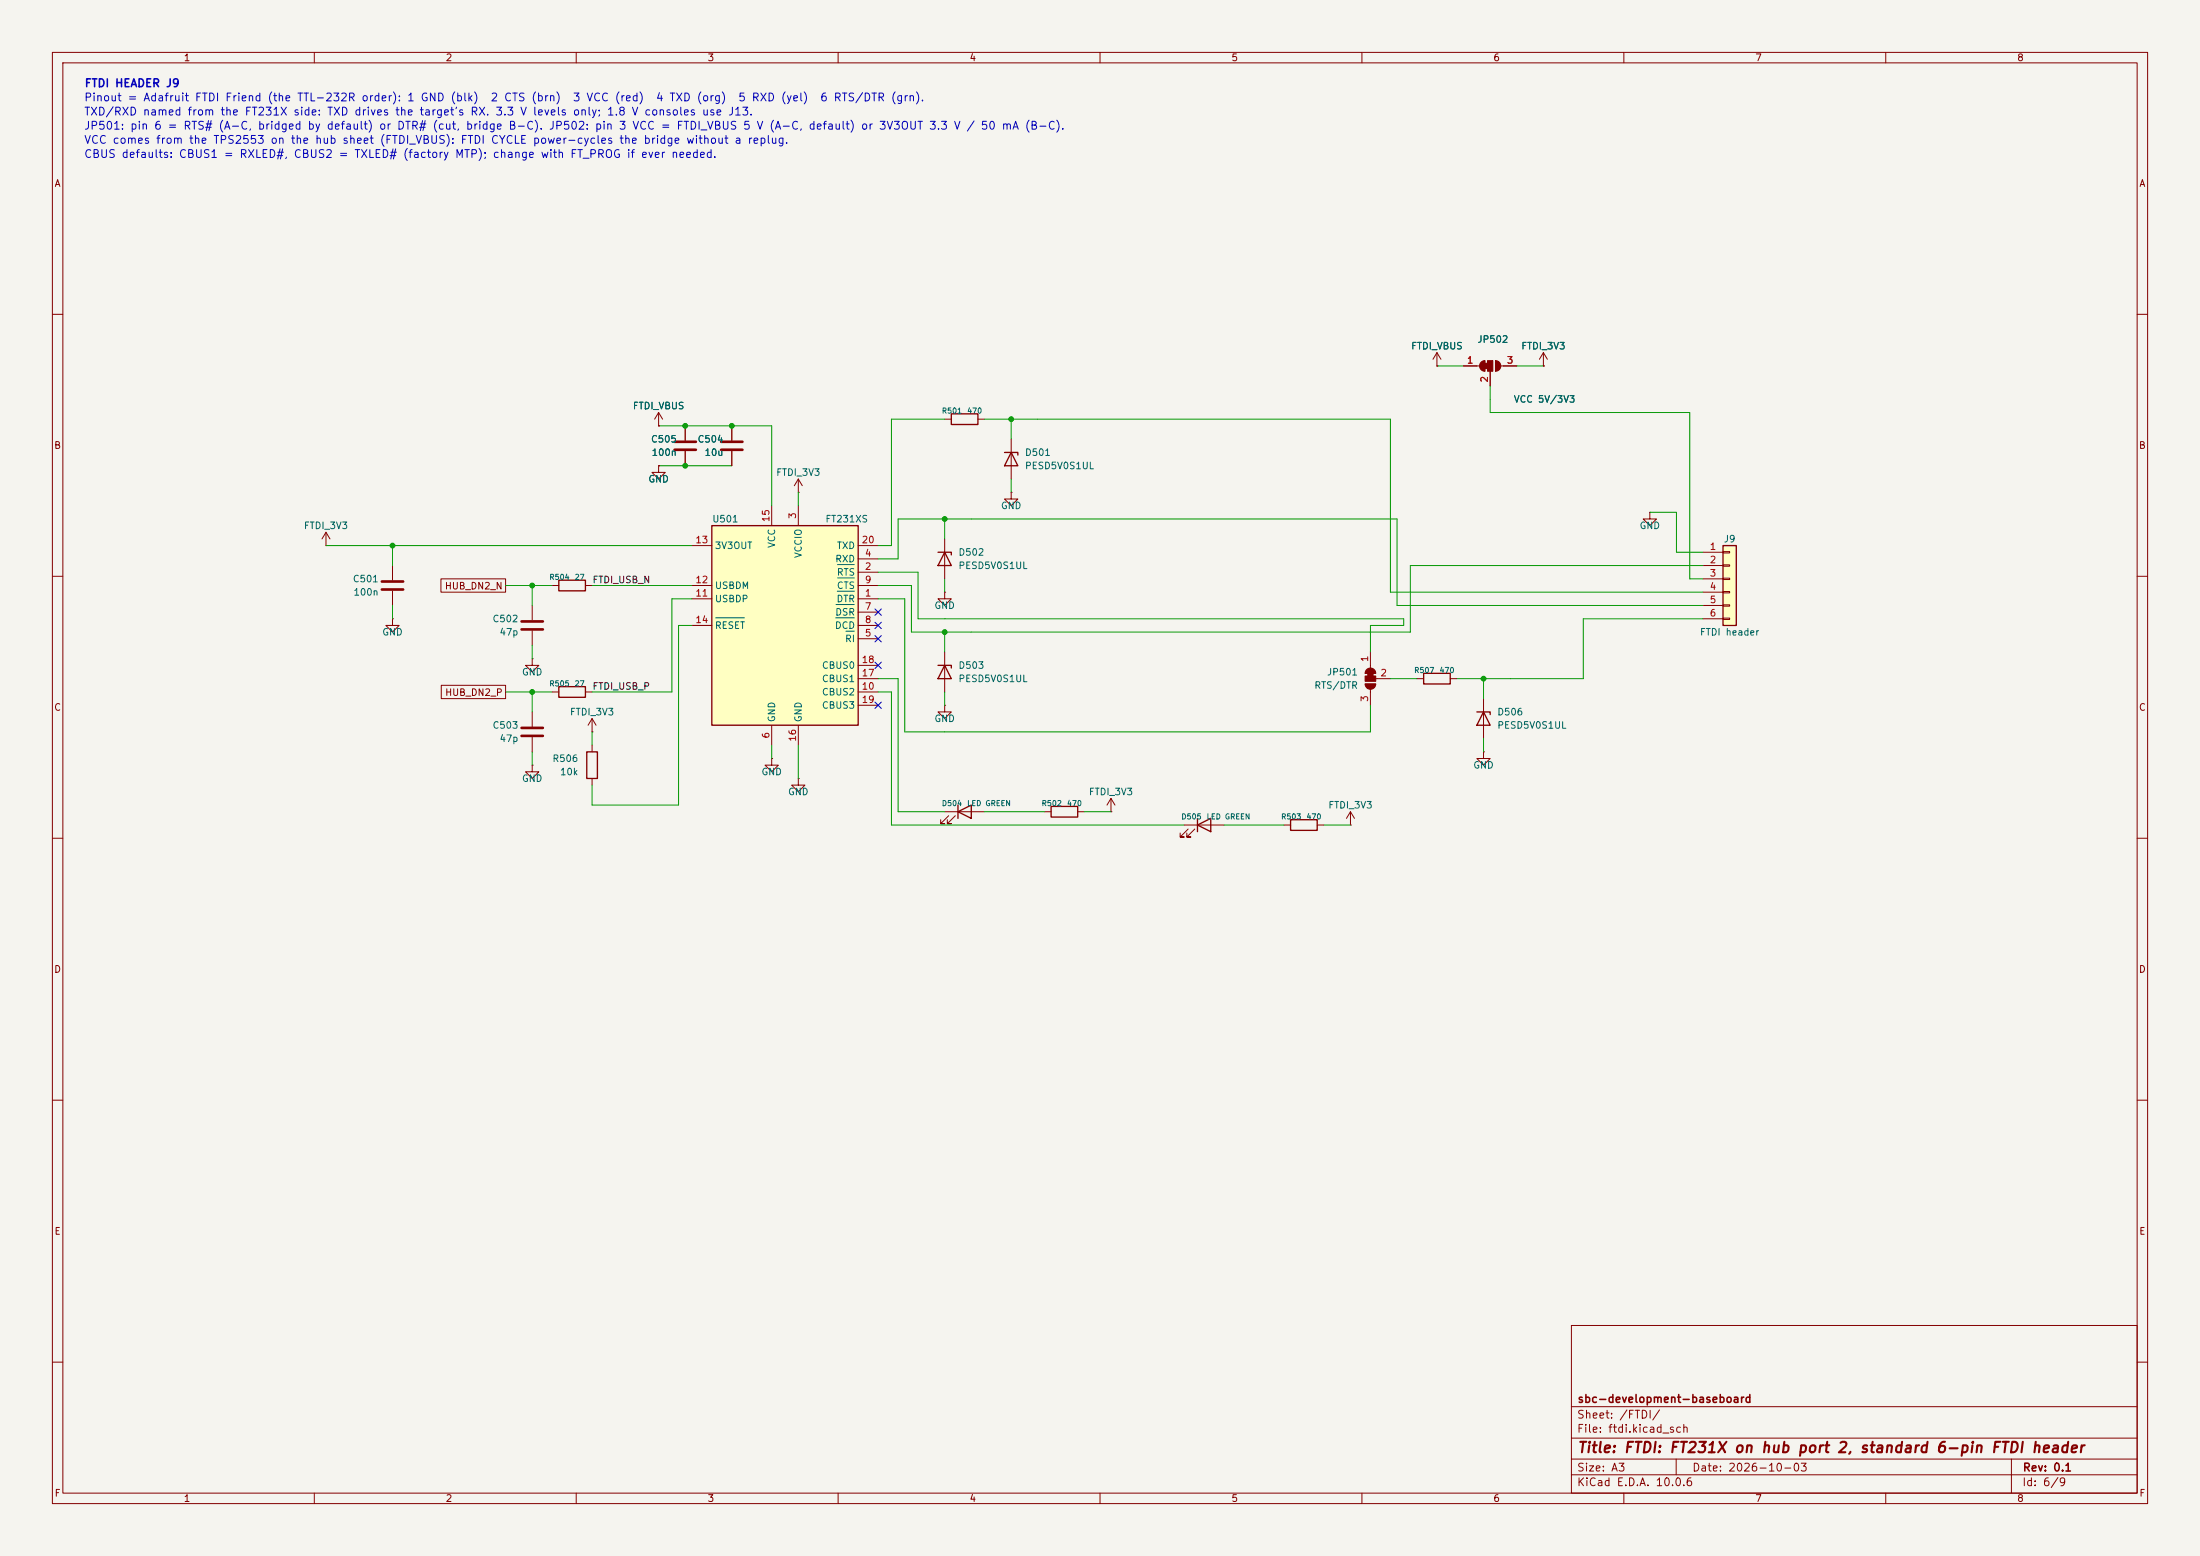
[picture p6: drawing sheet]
<svg xmlns="http://www.w3.org/2000/svg" width="420mm" height="297mm" viewBox="0 0 420 297" stroke-linecap="round" stroke-linejoin="round" font-family="sans-serif">
<path d="M0 0h420v297h-420z" fill="#f5f4ef" stroke="#f5f4ef" stroke-width=".19"/>
<g fill="none" stroke="#840000" stroke-width=".19">
<path d="M10 10h400v277h-400zM12 12h396v273h-396zM60 10v2M110 10v2M160 10v2M210 10v2M260 10v2M310 10v2M360 10v2M10 60h2M274.3 69.9h.1M274.3 67.3l-.7 1.3"/>
<path d="M274.3 67.3l.8 1.3M274.3 67.3v2.6M279.4 69.9h3M283.5 68.8v2.1M284.5 70.9v2.8M285.5 68.8v2.1M286.5 69.9h3.1M294.6 69.9h.1M294.6 67.3l-.7 1.3M294.6 67.3l.8 1.3M294.6 67.3v2.6M408 60h2"/>
<path d="M193 83.8v7.6M10 110h2M180.3 102.9v7.6M408 110h2M260.6 128.5h2M260.6 130.6h2M261.6 124.5v3M261.6 131.6v3M262.6 129.5h2.8M270.5 129.5h1.3M276.9 129.5h1.2M283.2 133.4v7.6"/>
<path d="M10 160h2M180.3 154.9h7.7M181.1 155.7l-1.5 1.5h.7h-.7v-.7M182.4 155.7l-1.6 1.5h.8h-.8v-.7M199.4 154.9h1.3M205.7 154.9h1.3M212.1 154.9h.1M212.1 152.4l-.8 1.3M212.1 152.4l.8 1.3M212.1 152.4v2.5M226.1 157.5h7.6M226.8 158.2l-1.5 1.6h.8h-.8v-.8"/>
<path d="M228.1 158.2l-1.5 1.6h.7h-.7v-.8M245.1 157.5h1.3M251.5 157.5h1.2M283.2 143.5v1.3h1.3l-1.3 1.3-1.3-1.3h1.3M283.2 143.5h.1M408 160h2M10 210h2M408 210h2M300 253h108v32h-108zM10 260h2M300 278.5h108M300 274.5h108"/>
<path d="M300 268.5h108M320 278.5v3M384 278.5v6.5M408 260h2M60 285v2M110 285v2M160 285v2M210 285v2M260 285v2M300 281.5h108M310 285v2M360 285v2"/>
</g>
<g fill="none" stroke="#840000" stroke-width=".25">
<path d="M191.8 86.4h2.5v.5M193 86.4l1.3 2.5h-2.5zM179.1 105.4h2.5v.5M180.3 105.4l1.3 2.6h-2.5zM271.8 128.5h5.1v2.1h-5.1zM281.9 135.9h2.6v.5M283.2 135.9l1.3 2.5h-2.6zM182.9 154.9l2.5-1.2v2.5zM182.9 153.7v2.5M200.7 153.9h5v2.1h-5zM228.6 157.5l2.5-1.3v2.6zM228.6 156.2v2.6"/>
<path d="M246.4 156.5h5.1v2h-5.1z"/>
</g>
<g fill="#840000" stroke="#840000" stroke-width=".19">
<path d="M283.5 69.3h.5v1.1h-.5z"/>
<path d="M282.7 69.1l.8-.3v2.1a1.02 1.02 0 0 1-1-.7 1.02 1.02 0 0 1 .2-1.1z"/>
<path d="M284 68.8h1v2.1h-1z"/>
<path d="M285.5 68.8a1.02 1.02 0 0 1 1 1.1 1.02 1.02 0 0 1-1 1z"/>
<path d="M261.1 128.5h1v.5h-1z"/>
<path d="M260.9 127.8a1.02 1.02 0 0 1 1.1-.2 1.02 1.02 0 0 1 .6 .9h-2z"/>
<path d="M260.6 129h2v1h-2z"/>
<path d="M260.6 130.6h2a1.02 1.02 0 0 1-1 1 1.02 1.02 0 0 1-1-1z"/>
</g>
<path d="M135.9 100.3h27.9v38.1h-27.9z" fill="#ffffc2"/>
<path d="M106.7 110.7h5.1v2.1h-5.1zM135.9 100.3h27.9v38.1h-27.9zM106.7 131.1h5.1v2h-5.1zM179.1 127h2.5v.5M180.3 127l1.3 2.5h-2.5zM112 143.5h2v5.1h-2z" fill="none" stroke="#840000" stroke-width=".25"/>
<g fill="none" stroke="#840000" stroke-width=".19">
<path d="M147.3 96.5v3.8M152.4 96.5v3.8M193 94v1.3h1.3l-1.3 1.2-1.2-1.2h1.2M193 94h.1M315 97.8v1.3h1.2l-1.2 1.2-1.3-1.2h1.3M315 97.8h.1M74.9 118.1v1.3h1.3l-1.3 1.3-1.2-1.3h1.2M74.9 118.1h.1M74.9 108v2.7M74.9 112.8v2.8M101.6 115.6v2.8M105.4 111.8h1.3"/>
<path d="M111.8 111.8h1.2M132.1 114.3h3.8M132.1 119.4h3.8M132.1 111.8h3.8M132.1 104.1h3.8M163.8 114.3h3.8M163.8 109.2h3.8M163.8 106.7h3.8M163.8 116.8h3.8M163.8 119.4h3.8M163.8 111.8h3.8M163.8 104.1h3.8"/>
<path d="M180.3 113v1.3h1.3l-1.3 1.3-1.2-1.3h1.2M180.3 113h.1M101.6 125.7v1.3h1.3l-1.3 1.3-1.3-1.3h1.3M101.6 125.7h.1M101.6 120.4v2.8M101.6 135.9v2.8M105.4 132.1h1.3M111.8 132.1h1.2M113 139.7h.1M113 137.2v2.5M113 137.2l-.7 1.2M113 137.2l.8 1.2"/>
<path d="M147.3 138.4v3.8M152.4 138.4v3.8M163.8 121.9h3.8M163.8 132.1h3.8M163.8 129.5h3.8M163.8 127h3.8M163.8 134.6h3.8M180.3 134.6v1.3h1.3l-1.3 1.3-1.2-1.3h1.2M180.3 134.6h.1M180.3 124.5v7.6M101.6 146.1v1.2h1.3l-1.3 1.3-1.3-1.3h1.3M101.6 146.1h.1"/>
<path d="M101.6 140.7v2.8M113 142.2v1.3M113 148.6v1.3M147.3 144.8v1.3h1.3l-1.3 1.2-1.3-1.2h1.3M147.3 144.8h.1M152.4 148.6v1.3h1.3l-1.3 1.2-1.3-1.2h1.3M152.4 148.6h.1M257.8 157.5h.1M257.8 154.9l-.8 1.3M257.8 154.9l.8 1.3M257.8 154.9v2.6"/>
</g>
<path d="M136.6 117.9h5.5M159.5 117.9h3.6M159.6 115.4h3.5M159.8 112.9h3.3M159.9 107.8h3.2M159.9 110.3h3.2M161.5 120.5h1.6" fill="none" stroke="#006464" stroke-width=".19"/>
<path d="M72.9 111h4.1M72.9 112.5h4.1M99.6 118.6h4M99.6 120.1h4M99.6 138.9h4M99.6 140.5h4" fill="none" stroke="#840000" stroke-width=".51"/>
<path d="M328.9 104.1h2.6v15.3h-2.6z" fill="#ffffc2"/>
<path d="M181.6 79h5.1v2h-5.1zM328.9 104.1h2.6v15.3h-2.6z" fill="none" stroke="#840000" stroke-width=".25"/>
<g fill="none" stroke="#840000" stroke-width=".19">
<path d="M125.7 78.7l-.7 1.3M125.7 78.7l.8 1.3M125.7 78.7v2.6M274.3 69.9h.1M279.4 69.9h2.5M284.5 71.1v2.6M287 69.9h2.6M294.6 69.9h.1M125.7 88.9v1.3h1.3l-1.3 1.2-1.2-1.2h1.2M125.7 88.9h.1M125.7 81.3h.1M130.8 81.3v2.8"/>
<path d="M130.8 86.1v2.8M139.7 81.3v2.8M139.7 86.1v2.8M152.4 94h.1M152.4 91.4l-.8 1.3M152.4 91.4l.8 1.3M152.4 91.4v2.6M180.3 80h1.3M186.7 80h1.3M62.2 104.1h.1M62.2 101.6l-.7 1.3M62.2 101.6l.8 1.3"/>
<path d="M62.2 101.6v2.5M84.2 110.5h12.3v2.5h-12.3zM325.1 105.4h3.8M325.1 108h3.8M325.1 110.5h3.8M325.1 113h3.8M325.1 115.6h3.8M325.1 118.1h3.8M328.9 105.3h1.3v.2h-1.3zM328.9 107.8h1.3v.3h-1.3zM328.9 110.4h1.3v.2h-1.3zM328.9 112.9h1.3v.3h-1.3z"/>
<path d="M328.9 115.4h1.3v.3h-1.3zM328.9 118h1.3v.2h-1.3zM84.2 130.8h12.3v2.6h-12.3z"/>
</g>
<path d="M128.8 84.3h4M128.8 85.9h4M137.7 84.3h4M137.7 85.9h4" fill="none" stroke="#840000" stroke-width=".51"/>
<g fill="none" stroke="#009600" stroke-width=".19">
<path d="M274.3 69.9h5.1M284.5 73.7v5h38.1v31.8h2.5M289.6 69.9h5M125.7 81.3h21.6v15.2M125.7 88.9h14M152.4 94v2.5M180.3 80h-10.1v24.1h-2.6M180.3 99.1v3.8M188 80h77.4v33h59.7M193 80v3.8M193 91.4v2.6M315 97.8h5v7.6h5.1"/>
<path d="M62.2 104.1h69.9M74.9 104.1v3.9M74.9 115.6v2.5M96.5 111.8h8.9M101.6 111.8v3.8M113 111.8h19.1M132.1 114.3h-3.8v17.8h-15.3M132.1 119.4h-2.6v34.3h-16.5v-3.8M167.6 114.3h5.1v25.4h88.9v-5.1M167.6 109.2h7.7v8.9h92.7v1.3h-6.4v5.1M167.6 106.7h3.8v-7.6h95.3v16.5h58.4M180.3 110.5v2.5"/>
<path d="M325.1 108h-55.9v12.7h-95.2v-8.9h-6.4M325.1 118.1h-22.8v11.4h-24.2M96.5 132.1h8.9M101.6 123.2v2.5M101.6 132.1v3.8M113 139.7v2.5M167.6 132.1h2.6v25.4h55.9M167.6 129.5h3.8v25.4h8.9M180.3 120.7v3.8M180.3 132.1v2.5M265.4 129.5h5.1M283.2 129.5v3.9"/>
<path d="M101.6 143.5v2.6M147.3 142.2v2.6M152.4 142.2v6.4M188 154.9h11.4M207 154.9h5.1M233.7 157.5h11.4M252.7 157.5h5.1M283.2 141v2.5"/>
</g>
<path d="M167 116.2l1.2 1.2M167 118.8l1.2 1.2M168.2 116.2l-1.2 1.2M168.2 118.8l-1.2 1.2M167 126.4l1.2 1.2M167 121.3l1.2 1.2M167 134l1.2 1.2M168.2 126.4l-1.2 1.2M168.2 121.3l-1.2 1.2M168.2 134l-1.2 1.2" fill="none" stroke="#000084" stroke-width=".19"/>
<g fill="#009600" stroke="#009600" stroke-width=".19">
<circle cx="193" cy="80" r=".46"/>
<circle cx="139.7" cy="81.3" r=".46"/>
<circle cx="130.8" cy="81.3" r=".46"/>
<circle cx="130.8" cy="88.9" r=".46"/>
<circle cx="283.2" cy="129.5" r=".46"/>
<circle cx="180.3" cy="99.1" r=".46"/>
<circle cx="180.3" cy="120.7" r=".46"/>
<circle cx="101.6" cy="111.8" r=".46"/>
<circle cx="74.9" cy="104.1" r=".46"/>
<circle cx="101.6" cy="132.1" r=".46"/>
</g>
<text font-size="2" fill="#840000" x="301" y="277.8">Title: FTDI: FT231X on hub port 2, standard 6-pin FTDI header</text>
<g font-size="1.5" fill="#0000c2">
<text x="16" y="17">FTDI HEADER J9</text>
<text x="16" y="22.4">TXD/RXD named from the FT231X side: TXD drives the target's RX. 3.3 V levels only; 1.8 V consoles use J13.</text>
<text x="16" y="19.7">Pinout = Adafruit FTDI Friend (the TTL-232R order): 1 GND (blk)</text>
<text x="93.5" y="19.7">2 CTS (brn)</text>
<text x="109.2" y="19.7">3 VCC (red)</text>
<text x="125.1" y="19.7">4 TXD (org)</text>
<text x="140.8" y="19.7">5 RXD (yel)</text>
<text x="156.5" y="19.7">6 RTS/DTR (grn).</text>
<text x="16" y="25.1">JP501: pin 6 = RTS# (A-C, bridged by default) or DTR# (cut, bridge B-C). JP502: pin 3 VCC = FTDI_VBUS 5 V (A-C, default) or 3V3OUT 3.3 V / 50 mA (B-C).</text>
<text x="16" y="27.8">VCC comes from the TPS2553 on the hub sheet (FTDI_VBUS): FTDI CYCLE power-cycles the bridge without a replug.</text>
<text x="16" y="30.5">CBUS defaults: CBUS1 = RXLED#, CBUS2 = TXLED# (factory MTP); change with FT_PROG if ever needed.</text>
</g>
<g font-size="1.5" fill="#840000">
<text x="301" y="268.1">sbc-development-baseboard</text>
<text x="300.9" y="273.8">File: ftdi.kicad_sch</text>
<text x="300.9" y="271.1">Sheet: /FTDI/</text>
<text x="300.9" y="281.2">Size: A3</text>
<text x="322.9" y="281.2">Date: 2026-10-03</text>
<text x="386" y="281.2">Rev: 0.1</text>
<text x="300.9" y="284">KiCad E.D.A. 10.0.6</text>
<text x="385.9" y="284">Id: 6/9</text>
</g>
<g font-size="1.3" fill="#840000">
<text x="35" y="12">1</text>
<text x="85" y="12">2</text>
<text x="135" y="12">3</text>
<text x="185" y="12">4</text>
<text x="235" y="12">5</text>
<text x="285" y="12">6</text>
<text x="335" y="12">7</text>
<text x="385" y="12">8</text>
<text x="10.3" y="36">A</text>
<text x="408.3" y="36">A</text>
<text x="10.2" y="86">B</text>
<text x="408.2" y="86">B</text>
<text x="84.8" y="112.8">HUB_DN2_N</text>
<text x="10.2" y="136">C</text>
<text x="84.9" y="133.1">HUB_DN2_P</text>
<text x="408.2" y="136">C</text>
<text x="10.2" y="186">D</text>
<text x="408.2" y="186">D</text>
<text x="10.3" y="236">E</text>
<text x="408.3" y="236">E</text>
<text x="10.3" y="286">F</text>
<text x="35" y="287">1</text>
<text x="85" y="287">2</text>
<text x="135" y="287">3</text>
<text x="185" y="287">4</text>
<text x="235" y="287">5</text>
<text x="285" y="287">6</text>
<text x="335" y="287">7</text>
<text x="385" y="287">8</text>
<text x="408.3" y="286">F</text>
</g>
<g font-size="1.3" fill="#006464">
<text x="281.9" y="65.7">JP502</text>
<text x="269.3" y="67">FTDI_VBUS</text>
<text x="290.3" y="67">FTDI_3V3</text>
<text x="288.9" y="77.2">VCC 5V/3V3</text>
<text x="120.7" y="78.4">FTDI_VBUS</text>
<text x="124.2" y="84.8">C505</text>
<text x="124.3" y="87.3">100n</text>
<text x="133.1" y="84.8">C504</text>
<text x="134.4" y="87.3">10u</text>
<text x="195.6" y="87.3">D501</text>
<text x="195.6" y="89.9">PESD5V0S1UL</text>
<text x="123.7" y="92.4">GND</text>
<text x="148.1" y="91.1">FTDI_3V3</text>
<text x="57.9" y="101.3">FTDI_3V3</text>
<text x="135.9" y="100">U501</text>
<text x="157.5" y="100">FT231XS</text>
<text x="191" y="97.5">GND</text>
<text x="312.9" y="101.3">GND</text>
<text x="136.4" y="105.1">3V3OUT</text>
<text x="148.3" y="104.7" transform="rotate(-90 148.3 104.7)">VCC</text>
<text x="153.4" y="106.6" transform="rotate(-90 153.4 106.6)">VCCIO</text>
<text x="159.3" y="107.6">RXD</text>
<text x="159.6" y="105.1">TXD</text>
<text x="182.9" y="106.4">D502</text>
<text x="329" y="103.8">J9</text>
<text x="67.3" y="111.5">C501</text>
<text x="67.4" y="114">100n</text>
<text x="136.4" y="112.7">USBDM</text>
<text x="159.6" y="110.2">RTS</text>
<text x="159.6" y="112.7">CTS</text>
<text x="182.9" y="108.9">PESD5V0S1UL</text>
<text x="93.9" y="119.1">C502</text>
<text x="136.4" y="115.3">USBDP</text>
<text x="159.3" y="117.8">DSR</text>
<text x="159.6" y="115.3">DTR</text>
<text x="178.3" y="116.5">GND</text>
<text x="72.9" y="121.6">GND</text>
<text x="95.3" y="121.6">47p</text>
<text x="136.4" y="120.3">RESET</text>
<text x="159.3" y="120.3">DCD</text>
<text x="161.2" y="122.9">RI</text>
<text x="324.4" y="121.6">FTDI header</text>
<text x="99.5" y="129.2">GND</text>
<text x="156.8" y="130.5">CBUS1</text>
<text x="156.8" y="128">CBUS0</text>
<text x="182.9" y="128">D503</text>
<text x="182.9" y="130.5">PESD5V0S1UL</text>
<text x="250.8" y="131.8">RTS/DTR</text>
<text x="253.2" y="129.2">JP501</text>
<text x="108.7" y="136.9">FTDI_3V3</text>
<text x="148.3" y="137.9" transform="rotate(-90 148.3 137.9)">GND</text>
<text x="153.4" y="137.9" transform="rotate(-90 153.4 137.9)">GND</text>
<text x="156.8" y="133">CBUS2</text>
<text x="156.8" y="135.6">CBUS3</text>
<text x="285.7" y="136.9">D506</text>
<text x="93.9" y="139.4">C503</text>
<text x="95.3" y="141.9">47p</text>
<text x="178.3" y="138.1">GND</text>
<text x="285.7" y="139.4">PESD5V0S1UL</text>
<text x="99.5" y="149.6">GND</text>
<text x="105.4" y="145.7">R506</text>
<text x="106.8" y="148.3">10k</text>
<text x="145.3" y="148.3">GND</text>
<text x="281.1" y="147">GND</text>
<text x="150.3" y="152.1">GND</text>
<text x="207.8" y="152.1">FTDI_3V3</text>
<text x="253.5" y="154.6">FTDI_3V3</text>
</g>
<g font-size="1.3" fill="#a90000">
<text x="279.9" y="69.7">1</text>
<text x="287.6" y="69.7">3</text>
<text x="284.3" y="73.1" transform="rotate(-90 284.3 73.1)">2</text>
<text x="147.2" y="99.8" transform="rotate(-90 147.2 99.8)">15</text>
<text x="152.3" y="99.2" transform="rotate(-90 152.3 99.2)">3</text>
<text x="132.6" y="104">13</text>
<text x="164.4" y="104">20</text>
<text x="165" y="106.5">4</text>
<text x="326.3" y="105.3">1</text>
<text x="326.3" y="107.8">2</text>
<text x="132.6" y="111.6">12</text>
<text x="165" y="109.1">2</text>
<text x="165" y="111.6">9</text>
<text x="326.3" y="110.4">3</text>
<text x="326.3" y="112.9">4</text>
<text x="132.6" y="114.2">11</text>
<text x="132.6" y="119.2">14</text>
<text x="165" y="114.2">1</text>
<text x="165" y="116.7">7</text>
<text x="165" y="119.2">8</text>
<text x="326.3" y="115.4">5</text>
<text x="326.3" y="118">6</text>
<text x="165" y="121.8">5</text>
<text x="164.4" y="131.9">10</text>
<text x="164.4" y="129.4">17</text>
<text x="164.4" y="126.9">18</text>
<text x="261.5" y="126.5" transform="rotate(-90 261.5 126.5)">1</text>
<text x="263.4" y="129.4">2</text>
<text x="164.4" y="134.5">19</text>
<text x="261.5" y="134.1" transform="rotate(-90 261.5 134.1)">3</text>
<text x="147.2" y="141.1" transform="rotate(-90 147.2 141.1)">6</text>
<text x="152.3" y="141.7" transform="rotate(-90 152.3 141.7)">16</text>
</g>
<g font-size="1.3" fill="#0f0f0f">
<text x="113" y="111.6">FTDI_USB_N</text>
<text x="113" y="132">FTDI_USB_P</text>
</g>
<g font-size="1" fill="#006464">
<text x="179.7" y="79.2">R501</text>
<text x="184.5" y="79.2">470</text>
<text x="104.8" y="110.9">R504</text>
<text x="109.6" y="110.9">27</text>
<text x="104.8" y="131.2">R505</text>
<text x="109.6" y="131.2">27</text>
<text x="269.9" y="128.7">R507</text>
<text x="274.7" y="128.7">470</text>
<text x="179.7" y="154.1">D504</text>
<text x="184.5" y="154.1">LED GREEN</text>
<text x="198.8" y="154.1">R502</text>
<text x="203.6" y="154.1">470</text>
<text x="225.4" y="156.6">D505</text>
<text x="230.3" y="156.6">LED GREEN</text>
<text x="244.5" y="156.6">R503</text>
<text x="249.3" y="156.6">470</text>
</g>
</svg>
